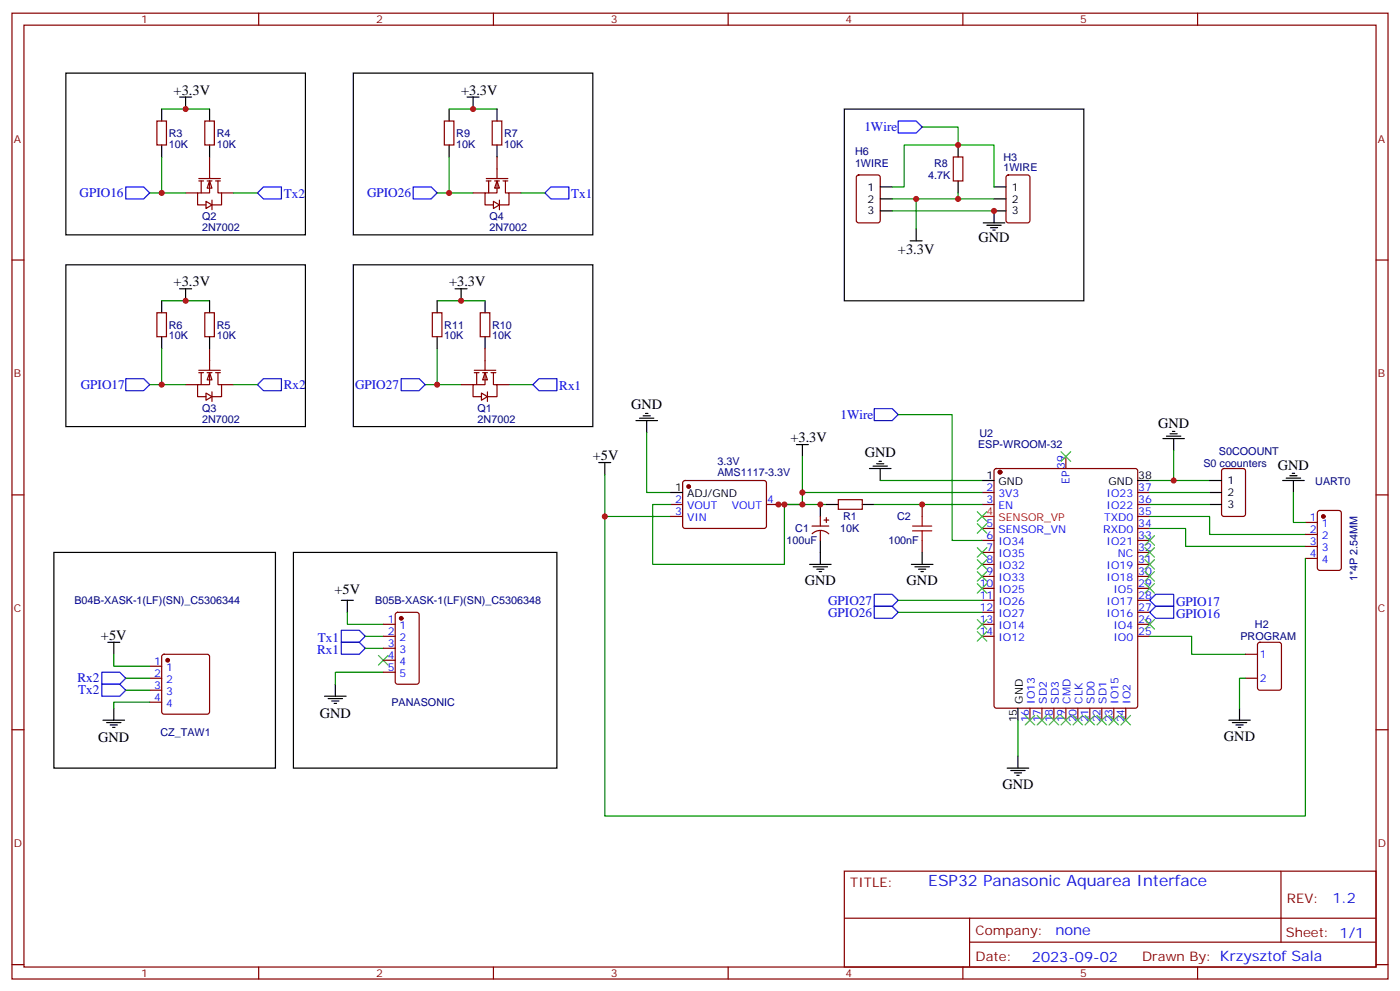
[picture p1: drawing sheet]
<svg xmlns="http://www.w3.org/2000/svg" width="412mm" height="292mm" viewBox="0 0 412 292" stroke-linecap="round" stroke-linejoin="round" font-family="sans-serif">
<g fill="none" stroke="#870000" stroke-width=".35">
<path d="M3.5 3.9h405.4v284.3h-405.4zM7.1 7.4h398.2v277.3h-398.2zM76.2 3.9v3.5M145.3 3.9v3.5M214.5 3.9v3.5M283.6 3.9v3.5M352.8 3.9v3.5M252.5 51.7l.4-.2h5.7l.6 .4 .1 13-.5 .7h-5.9l-.6-.4-.1-13zM280.8 46.2h2.8v7.1h-2.8zM296.6 51.7l.4-.2h5.7l.6 .4 .1 13-.5 .7h-5.9l-.6-.4-.1-13zM3.5 76.6h3.6M405.3 76.6h3.6"/>
<path d="M141.5 92.1h2.8v7h-2.8zM293 138.1l.5-.2h40.9l.7 .5v69.4l-.4 .6-41.2 .1-.6-.5-.1-69.4zM314 134.4v3.5M3.5 145.7h3.6M289.3 145h3.5M289.3 148.5h3.5M289.3 155.6h3.5M289.3 159.1h3.5M335.1 145h3.6M335.1 148.5h3.6M335.1 155.6h3.6M335.1 159.1h3.6"/>
<path d="M335.1 152h3.6M405.3 145.7h3.6M289.3 162.6h3.5M289.3 166.2h3.5M289.3 169.7h3.5M289.3 173.2h3.5M289.3 176.7h3.5M335.1 162.6h3.6M335.1 166.2h3.6M335.1 169.7h3.6M335.1 173.2h3.6M335.1 176.7h3.6"/>
<path d="M289.3 180.3h3.5M289.3 183.8h3.5M289.3 187.3h3.5M335.1 180.3h3.6M335.1 183.8h3.6M335.1 187.3h3.6M3.5 214.8h3.6M303.4 208.5v3.5M306.9 208.5v3.5M310.4 208.5v3.5M314 208.5v3.5M317.5 208.5v3.5"/>
<path d="M321 208.5v3.5M324.6 208.5v3.5M328.1 208.5v3.5M331.6 208.5v3.5M405.3 214.8h3.6M248.7 256.5h156.6v28.2h-156.6zM377.3 256.5v20.9M248.7 270.3h156.5M285.6 277.4h119.6M285.6 270.3v14.1M3.5 284h3.6M76.2 284.7v3.5"/>
<path d="M145.3 284.7v3.5M214.5 284.7v3.5M283.6 284.7v3.5M352.8 284.7v3.5M405.3 284h3.6"/>
</g>
<g fill="none" stroke="#000" stroke-width=".35">
<path d="M248.7 32.1h70.6v56.4h-70.6zM259.3 55h3.5M259.3 58.6h3.5M282.2 42.7v3.5M282.2 53.3v3.5M292.8 55h3.5M292.8 58.6h3.5M259.3 62.1h3.5M289.6 65.6h6.4M290.7 66.3h4.2M291.7 67h2.2M292.5 67.7h.7"/>
<path d="M296.3 62.1h-3.5v3.5M134.1 85h3.5M135.8 85v3.5M142.9 88.5v3.6M142.9 99.1v3.6M289.3 141.5h3.5M335.1 141.5h3.6M299.9 208.5v3.5"/>
</g>
<path d="M264.6 35.6h5.3l1.7 1.8-1.7 1.8h-5.3zM257.5 120.3h5.3l1.8 1.8-1.8 1.7h-5.3zM257.5 178.5h5.3l1.8 1.8-1.8 1.7h-5.3zM257.5 175h5.3l1.8 1.7-1.8 1.8h-5.3zM338.7 176.7l1.7-1.7h5.3v3.5h-5.3zM338.7 180.3l1.7-1.8h5.3v3.5h-5.3z" fill="none" stroke="#00f" stroke-width=".35"/>
<path d="M262.8 58.6h30M282.2 56.8v1.8M128.8 88.5h14.1M125.2 113.2h10.6M128.8 102.7v10.5M149.9 113.2h7.1" fill="none" stroke="#008700" stroke-width=".35"/>
<circle cx="294.6" cy="139" r=".53" fill="#870000" stroke="#870000" stroke-width=".35"/>
<path d="M289.3 152h3.5" fill="none" stroke="#f00" stroke-width=".35"/>
<g fill="#fff" stroke="#870000" stroke-width=".35">
<path d="M142.9 109.7l.7 2.1h-1.4z"/>
<path d="M141.8 115.7l1.8 1.1-1.8 1z"/>
</g>
<g fill="none" stroke="#870000" stroke-width=".35">
<path d="M130.9 35.6h2.8v7.1h-2.8zM127.4 92.1h2.8v7h-2.8zM135.8 113.2h3.5M139.7 109h6.3M139.7 109.7h1.4M140.4 109.7v3.5M142.2 109.7h1.4M142.9 109.7v3.5h-3.6v3.6h2.5M142.9 102.7v6.3M143.6 115.4v2.8M144.6 109.7h1.4M145.3 109.7v3.5h1.1v3.6h-2.8"/>
<path d="M146.4 113.2h3.5M360.1 138.1l.4-.2h5.7l.6 .5 .1 12.9-.5 .7h-5.9l-.6-.4-.1-13zM197.6 148.5h3.5M197.6 152h3.5M201.3 141.7l.5-.2h23.5l.5 .7-.1 12.9-.6 .5-23.6-.1-.4-.6v-12.7zM225.8 148.5h3.5M239.2 154.9h4.9M239.2 157.1a3.5 3.5 0 0 1 4.9 .1M241.7 152v2.9M241.7 156.3v2.8M242.7 153.1h1.4M243.4 152.4v1.4"/>
<path d="M246.9 147.1h7.1v2.8h-7.1zM271.6 148.5v3.5M271.6 159.1v3.5M384.5 153.8h3.6M384.5 157.3h3.6M388.3 150.5l.5-.2h5.6l.7 .4v16.5l-.5 .7h-5.8l-.7-.4v-16.5zM384.5 160.9h3.6M384.5 164.4h3.6M44.1 199.7h3.5M44.1 196.1h3.5M47.9 192.8l.4-.2h12.7l.5 .2 .2 .5v16.3l-.2 .4-.5 .3h-12.7l-.5-.3-.2-.4v-16.3zM112.9 197.9h3.5"/>
<path d="M112.9 194.4h3.5M112.9 190.9h3.5M112.9 187.3h3.5M112.9 183.8h3.5M116.7 180.5l.4-.2h5.7l.6 .4 .1 20-.5 .7h-5.9l-.6-.4-.1-20zM366.9 192.6h3.5M366.9 199.7h3.5M370.7 189.3l.4-.2h5.7l.6 .4 .1 13-.5 .6-5.9 .1-.6-.5-.1-12.9zM44.1 206.7h3.5M44.1 203.2h3.5"/>
</g>
<g fill="none" stroke="#000" stroke-width=".35">
<path d="M104.1 21.5h70.5v47.6h-70.5zM132.3 32.1v3.5M132.3 42.7v3.5M104.1 78h70.5v47.6h-70.5zM268.1 70.9h3.5M269.9 67.4v3.5M128.8 88.5v3.6M128.8 99.1v3.6M176.4 136.2h3.5M178.2 136.2v3.5M187.3 123.8h6.4M188.4 123.1h4.2"/>
<path d="M189.4 122.4h2.2M190.1 121.7h.8M190.5 123.8v3.6M234.6 130.9h3.5M236.4 130.9v3.5M256.1 137.9h6.4M257.2 137.2h4.2M258.2 136.5h2.1M258.9 135.8h.7M259.3 137.9v3.6M342.5 129.1h6.4M343.6 128.4h4.2"/>
<path d="M344.7 127.7h2.1M345.4 127h.7M345.7 129.1v3.5M380.6 139.3h.8M197.6 145h3.5M241.7 148.5v3.5M241.7 159.1v7.1M243.4 148.5h3.5M254 148.5h3.5M356.3 148.5h3.5M356.3 141.5h3.5M356.3 145h3.5"/>
<path d="M377.8 141.5h6.4M378.9 140.8h4.2M379.9 140.1h2.2M381 141.5v3.5M15.9 162.6h65.2v63.5h-65.2zM86.4 162.6h77.6v63.5h-77.6zM100.5 176.7h3.6M102.3 176.7v3.6M238.5 166.2h6.3M239.5 166.9h4.3M240.6 167.6h2.1M241.3 168.3h.7"/>
<path d="M268.5 166.2h6.3M269.5 166.9h4.3M270.6 167.6h2.1M271.3 168.3h.7M271.6 162.6v3.6M31.7 189.1h3.6M33.5 189.1v3.5M30.3 212h6.4M31.4 212.7h4.2M32.5 213.4h2.1M33.2 214.1h.7M33.5 208.5v3.5"/>
<path d="M95.6 205h6.4M96.7 205.7h4.2M97.7 206.4h2.1M98.4 207.1h.7M98.8 201.4v3.6M361.9 212h6.4M363 212.7h4.2M364.1 213.4h2.1M364.8 214.1h.7M365.1 208.5v3.5M296.7 226.1h6.3M297.7 226.8h4.3"/>
<path d="M298.8 227.5h2.1M299.5 228.2h.7M299.9 222.6v3.5"/>
</g>
<path d="M121.7 55h5.3l1.8 1.8-1.8 1.8h-5.3zM160.5 56.8l1.8-1.8h5.3v3.6h-5.3zM118.2 111.5h5.3l1.7 1.7-1.7 1.8h-5.3zM157 113.2l1.7-1.7h5.3v3.5h-5.3zM30 197.9h5.3l1.7 1.8-1.7 1.7h-5.3zM100.5 185.6h5.3l1.8 1.7-1.8 1.8h-5.3zM100.5 189.1h5.3l1.8 1.8-1.8 1.7h-5.3zM30 201.4h5.3l1.7 1.8-1.7 1.8h-5.3z" fill="none" stroke="#00f" stroke-width=".35"/>
<g fill="none" stroke="#008700" stroke-width=".35">
<path d="M271.6 37.4h10.6v5.3M262.8 55h3.5v-12.3h26.5v12.3M269.9 58.6v8.8M262.8 62.1h30M178.2 139.7v100.5h206.3v-75.8M190.5 127.4v17.6h7.1M236.4 134.4v14.1h7M264.6 122.1h15.9v37h8.8M345.7 132.6v8.9M178.2 152h19.4M197.6 148.5h-5.3v17.7h38.8v-17.7M229.3 148.5h7.1"/>
<path d="M236.4 145h52.9M257.5 148.5h31.8M259.3 141.5h30M338.7 152h17.6v5.3h28.2M338.7 155.6h10.5v5.3h35.3M338.7 141.5h17.6M338.7 148.5h17.6M338.7 145h17.6M381 145v8.8h3.5M264.6 176.7h24.7M33.5 192.6v3.5h10.6M37 199.7h7.1"/>
<path d="M102.3 180.3v3.5h10.6M107.6 190.9h5.3M107.6 187.3h5.3M112.9 197.9h-14.1v3.5M264.6 180.3h24.7M338.7 187.3h12.3v5.3h15.9M366.9 199.7h-1.8v8.8M37 203.2h7.1M44.1 206.7h-10.6v1.8M299.9 212v10.6"/>
</g>
<path d="M268.8 156.3h5.7M268.8 154.9h5.7M271.6 152v2.9M271.6 156.3v2.8" fill="none" stroke="#a10000" stroke-width=".35"/>
<g fill="#870000" stroke="#870000" stroke-width=".35">
<circle cx="389.8" cy="152" r=".53"/>
<circle cx="202.8" cy="143.2" r=".53"/>
<circle cx="118.2" cy="182" r=".53"/>
<circle cx="49.4" cy="194.4" r=".53"/>
</g>
<g fill="none" stroke="#3c3" stroke-width=".35">
<path d="M312.6 133l2.8 2.8M315.4 133l-2.8 2.8M287.9 150.6l2.8 2.9M287.9 154.2l2.8 2.8M290.7 150.6l-2.8 2.9M290.7 154.2l-2.8 2.8M337.3 157.7l2.8 2.8M340.1 157.7l-2.8 2.8M287.9 161.2l2.8 2.8M287.9 164.7l2.8 2.9M287.9 168.3l2.8 2.8M287.9 171.8l2.8 2.8"/>
<path d="M290.7 161.2l-2.8 2.8M290.7 164.7l-2.8 2.9M290.7 168.3l-2.8 2.8M290.7 171.8l-2.8 2.8M337.3 161.2l2.8 2.8M337.3 164.7l2.8 2.9M337.3 168.3l2.8 2.8M337.3 171.8l2.8 2.8M340.1 161.2l-2.8 2.8M340.1 164.7l-2.8 2.9M340.1 168.3l-2.8 2.8M340.1 171.8l-2.8 2.8"/>
<path d="M111.5 193l2.8 2.8M114.3 193l-2.8 2.8M287.9 182.4l2.8 2.8M287.9 185.9l2.8 2.8M290.7 182.4l-2.8 2.8M290.7 185.9l-2.8 2.8M337.3 182.4l2.8 2.8M340.1 182.4l-2.8 2.8M302 210.6l2.8 2.8M304.8 210.6l-2.8 2.8M305.5 210.6l2.8 2.8M308.3 210.6l-2.8 2.8"/>
<path d="M309 210.6l2.9 2.8M311.9 210.6l-2.9 2.8M312.6 210.6l2.8 2.8M315.4 210.6l-2.8 2.8M316.1 210.6l2.8 2.8M318.9 210.6l-2.8 2.8M319.6 210.6l2.8 2.8M322.4 210.6l-2.8 2.8M323.1 210.6l2.9 2.8M326 210.6l-2.9 2.8M326.7 210.6l2.8 2.8M329.5 210.6l-2.8 2.8"/>
<path d="M330.2 210.6l2.8 2.8M333 210.6l-2.8 2.8"/>
</g>
<g fill="#fff" stroke="#870000" stroke-width=".35">
<path d="M146.4 53.3l.7 2.1h-1.4z"/>
<path d="M145.3 59.3l1.8 1-1.8 1.1z"/>
</g>
<g fill="none" stroke="#870000" stroke-width=".35">
<path d="M145 35.6h2.8v7.1h-2.8zM139.3 56.8h3.6M143.2 52.6h6.4M143.2 53.3h1.4M143.9 53.3v3.5M145.7 53.3h1.4M146.4 53.3v3.5h-3.5v3.5h2.4M146.4 46.2v6.4M147.1 58.9v2.8M148.2 53.3h1.4M148.9 53.3v3.5h1v3.5h-2.8M149.9 56.8h3.6"/>
<path d="M46.2 92.1h2.8v7h-2.8z"/>
</g>
<path d="M137.6 28.6h3.5M139.3 28.6v3.5M146.4 32.1v3.5M146.4 42.7v3.5M19.4 78h70.6v47.6h-70.6zM47.6 88.5v3.6M47.6 99.1v3.6" fill="none" stroke="#000" stroke-width=".35"/>
<path d="M132.3 32.1h14.1M128.8 56.8h10.5M132.3 46.2v10.6M153.5 56.8h7" fill="none" stroke="#008700" stroke-width=".35"/>
<path d="M37 111.5h5.3l1.8 1.7-1.8 1.8h-5.3zM75.8 113.2l1.8-1.7h5.3v3.5h-5.3z" fill="none" stroke="#00f" stroke-width=".35"/>
<g fill="#fff" stroke="#870000" stroke-width=".35">
<path d="M61.7 109.7l.7 2.1h-1.4z"/>
<path d="M60.7 115.7l1.7 1.1-1.7 1z"/>
</g>
<g fill="none" stroke="#870000" stroke-width=".35">
<path d="M46.2 35.6h2.8v7.1h-2.8zM60.3 92.1h2.8v7h-2.8zM54.7 113.2h3.5M58.6 109h6.3M58.6 109.7h1.4M59.3 109.7v3.5M61 109.7h1.4M61.7 109.7v3.5h-3.5v3.6h2.5M61.7 102.7v6.3M62.4 115.4v2.8M63.5 109.7h1.4M64.2 109.7v3.5h1.1v3.6h-2.9"/>
<path d="M65.3 113.2h3.5"/>
</g>
<path d="M19.4 21.5h70.6v47.6h-70.6zM47.6 32.1v3.5M47.6 42.7v3.5M52.9 85h3.5M54.7 85v3.5M61.7 88.5v3.6M61.7 99.1v3.6" fill="none" stroke="#000" stroke-width=".35"/>
<path d="M47.6 88.5h14.1M44.1 113.2h10.6M47.6 102.7v10.5M68.8 113.2h7" fill="none" stroke="#008700" stroke-width=".35"/>
<path d="M37 55h5.3l1.8 1.8-1.8 1.8h-5.3zM75.8 56.8l1.8-1.8h5.3v3.6h-5.3z" fill="none" stroke="#00f" stroke-width=".35"/>
<g fill="#fff" stroke="#870000" stroke-width=".35">
<path d="M61.7 53.3l.7 2.1h-1.4z"/>
<path d="M60.7 59.3l1.7 1-1.7 1.1z"/>
</g>
<path d="M60.3 35.6h2.8v7.1h-2.8zM54.7 56.8h3.5M58.6 52.6h6.3M58.6 53.3h1.4M59.3 53.3v3.5M61 53.3h1.4M61.7 53.3v3.5h-3.5v3.5h2.5M61.7 46.2v6.4M62.4 58.9v2.8M63.5 53.3h1.4M64.2 53.3v3.5h1.1v3.5h-2.9M65.3 56.8h3.5" fill="none" stroke="#870000" stroke-width=".35"/>
<path d="M52.9 28.6h3.5M54.7 28.6v3.5M61.7 32.1v3.5M61.7 42.7v3.5" fill="none" stroke="#000" stroke-width=".35"/>
<path d="M47.6 32.1h14.1M44.1 56.8h10.6M47.6 46.2v10.6M68.8 56.8h7" fill="none" stroke="#008700" stroke-width=".35"/>
<g fill="#c00">
<circle cx="135.8" cy="88.5" r=".88"/>
<circle cx="128.8" cy="113.2" r=".88"/>
<circle cx="282.2" cy="42.7" r=".88"/>
<circle cx="292.8" cy="62.1" r=".88"/>
<circle cx="236.4" cy="148.5" r=".88"/>
<circle cx="236.4" cy="145" r=".88"/>
<circle cx="271.6" cy="148.5" r=".88"/>
<circle cx="241.7" cy="148.5" r=".88"/>
<circle cx="282.2" cy="58.6" r=".88"/>
<circle cx="269.9" cy="58.6" r=".88"/>
<circle cx="231.1" cy="148.5" r=".88"/>
<circle cx="229.3" cy="148.5" r=".88"/>
<circle cx="178.2" cy="152" r=".88"/>
<circle cx="345.7" cy="141.5" r=".88"/>
<circle cx="132.3" cy="56.8" r=".88"/>
<circle cx="139.3" cy="32.1" r=".88"/>
<circle cx="47.6" cy="113.2" r=".88"/>
<circle cx="54.7" cy="88.5" r=".88"/>
<circle cx="47.6" cy="56.8" r=".88"/>
<circle cx="54.7" cy="32.1" r=".88"/>
</g>
<text font-size="4.6" fill="#00f" x="273.4" y="260.7">ESP32 Panasonic Aquarea Interface</text>
<g font-size="4.2">
<text x="51.2" y="27.9">+3.3V</text>
<text x="135.8" y="27.9">+3.3V</text>
<text x="288.2" y="71.3">GND</text>
<text x="264.5" y="74.9">+3.3V</text>
<text x="51.2" y="84.3">+3.3V</text>
<text x="132.3" y="84.3">+3.3V</text>
<text x="185.9" y="120.5">GND</text>
<text x="341.1" y="125.9">GND</text>
<text x="232.8" y="130.2">+3.3V</text>
<text x="174.6" y="135.5">+5V</text>
<text x="254.7" y="134.6">GND</text>
<text x="376.4" y="138.3">GND</text>
<text x="237.1" y="172.2">GND</text>
<text x="267.1" y="172.2">GND</text>
<text x="98.5" y="175">+5V</text>
<text x="29.7" y="188.4">+5V</text>
<text x="94.2" y="211.3">GND</text>
<text x="28.9" y="218.4">GND</text>
<text x="360.5" y="218.1">GND</text>
<text x="295.3" y="232.2">GND</text>
</g>
<g font-size="4.2" fill="#00f">
<text x="392.5" y="265.7">1.2</text>
<text x="310.9" y="275.3">none</text>
<text x="304" y="283.1">2023-09-02</text>
</g>
<g font-size="3.9" fill="#00f">
<text x="254.6" y="38.7">1Wire</text>
<text x="23.5" y="58.1">GPIO16</text>
<text x="83.6" y="58.2">Tx2</text>
<text x="108.1" y="58">GPIO26</text>
<text x="168.3" y="58.3">Tx1</text>
<text x="23.8" y="114.5">GPIO17</text>
<text x="83.6" y="114.6">Rx2</text>
<text x="104.6" y="114.4">GPIO27</text>
<text x="164.7" y="114.8">Rx1</text>
<text x="247.6" y="123.3">1Wire</text>
<text x="243.9" y="178">GPIO27</text>
<text x="346.4" y="178.3">GPIO17</text>
<text x="243.9" y="181.5">GPIO26</text>
<text x="346.4" y="181.8">GPIO16</text>
<text x="93.6" y="188.9">Tx1</text>
<text x="93.4" y="192.5">Rx1</text>
<text x="22.8" y="200.9">Rx2</text>
<text x="23" y="204.4">Tx2</text>
</g>
<g font-size="3.9" fill="#800">
<text x="250.5" y="261.1">TITLE:</text>
<text x="379.1" y="265.7">REV:</text>
<text x="287.4" y="275.3">Company:</text>
<text x="378.7" y="275.9">Sheet: 1/1</text>
<text x="287.4" y="282.9">Date:</text>
<text x="336.4" y="283">Drawn By: Krzysztof Sala</text>
</g>
<g font-size="3.2" fill="#800">
<text x="41.6" y="6.9">1</text>
<text x="110.8" y="6.9">2</text>
<text x="179.9" y="6.9">3</text>
<text x="249.1" y="6.9">4</text>
<text x="318.2" y="6.9">5</text>
<text x="4.1" y="42">A</text>
<text x="405.9" y="42">A</text>
<text x="4.1" y="111.1">B</text>
<text x="405.9" y="111.1">B</text>
<text x="4.1" y="180.3">C</text>
<text x="405.9" y="180.3">C</text>
<text x="4.1" y="249.4">D</text>
<text x="405.9" y="249.4">D</text>
<text x="41.6" y="287.7">1</text>
<text x="110.8" y="287.7">2</text>
<text x="179.9" y="287.7">3</text>
<text x="249.1" y="287.7">4</text>
<text x="318.2" y="287.7">5</text>
</g>
<g font-size="3.2" fill="#000080">
<text x="49.7" y="40.4">R3</text>
<text x="63.9" y="40.4">R4</text>
<text x="134.4" y="40.4">R9</text>
<text x="148.5" y="40.4">R7</text>
<text x="49.7" y="43.4">10K</text>
<text x="63.9" y="43.4">10K</text>
<text x="134.4" y="43.4">10K</text>
<text x="148.5" y="43.4">10K</text>
<text x="251.9" y="45.6">H6</text>
<text x="295.6" y="47.4">H3</text>
<text x="251.9" y="49.1">1WIRE</text>
<text x="273.4" y="52.7">4.7K</text>
<text x="275.2" y="49.2">R8</text>
<text x="295.6" y="50.4">1WIRE</text>
<text x="59.5" y="64.8">Q2</text>
<text x="144.2" y="64.8">Q4</text>
<text x="59.5" y="68">2N7002</text>
<text x="144.2" y="68">2N7002</text>
<text x="49.7" y="99.9">10K</text>
<text x="49.7" y="96.8">R6</text>
<text x="63.9" y="99.9">10K</text>
<text x="63.9" y="96.8">R5</text>
<text x="130.9" y="99.9">10K</text>
<text x="130.9" y="96.8">R11</text>
<text x="145" y="99.9">10K</text>
<text x="145" y="96.8">R10</text>
<text x="59.5" y="124.4">2N7002</text>
<text x="59.5" y="121.2">Q3</text>
<text x="140.7" y="124.4">2N7002</text>
<text x="140.7" y="121.2">Q1</text>
<text x="288.1" y="131.9">ESP-WROOM-32</text>
<text x="288.5" y="128.6">U2</text>
<text x="211.3" y="137">3.3V</text>
<text x="354.5" y="137.4">S0 coounters</text>
<text x="359.1" y="133.8">S0COOUNT</text>
<text x="211.3" y="140.2">AMS1117-3.3V</text>
<text x="387.4" y="142.7">UART0</text>
<text x="248.3" y="153.2">R1</text>
<text x="264.2" y="153.2">C2</text>
<text x="231.7" y="160.2">100uF</text>
<text x="234.3" y="156.7">C1</text>
<text x="247.4" y="156.7">10K</text>
<text x="261.7" y="160.2">100nF</text>
<text x="399.9" y="171.1" transform="rotate(-90 399.9 171.1)">1*4P 2.54MM</text>
<text x="21.9" y="177.8">B04B-XASK-1(LF)(SN)_C5306344</text>
<text x="110.5" y="177.8">B05B-XASK-1(LF)(SN)_C5306348</text>
<text x="369.7" y="185">H2</text>
<text x="365.4" y="188.5">PROGRAM</text>
<text x="115.3" y="207.8">PANASONIC</text>
<text x="47.3" y="216.6">CZ_TAW1</text>
</g>
<g font-size="3.2">
<text x="255.5" y="56.1">1</text>
<text x="255.5" y="59.6">2</text>
<text x="298.1" y="56.1">1</text>
<text x="298.1" y="59.6">2</text>
<text x="255.5" y="63.1">3</text>
<text x="298.1" y="63.1">3</text>
<text x="290.6" y="141.1">1</text>
<text x="294.1" y="142.9">GND</text>
<text x="326.6" y="142.9">GND</text>
<text x="335.3" y="141.1">38</text>
<text x="361.6" y="142.5">1</text>
<text x="198.9" y="144.6">1</text>
<text x="202.4" y="146.4">ADJ/GND</text>
<text x="361.6" y="149.6">3</text>
<text x="361.6" y="146">2</text>
<text x="301.3" y="207.2" transform="rotate(-90 301.3 207.2)">GND</text>
<text x="299.5" y="212.7" transform="rotate(-90 299.5 212.7)">15</text>
</g>
<g font-size="3.2" fill="#00f">
<text x="313.6" y="137.9" transform="rotate(-90 313.6 137.9)">39</text>
<text x="315" y="142.6" transform="rotate(-90 315 142.6)">EP</text>
<text x="198.9" y="148.2">2</text>
<text x="202.4" y="149.9">VOUT</text>
<text x="215.5" y="149.9">VOUT</text>
<text x="226" y="148.2">4</text>
<text x="290.6" y="144.6">2</text>
<text x="290.6" y="148.2">3</text>
<text x="294.1" y="146.4">3V3</text>
<text x="294.1" y="149.9">EN</text>
<text x="326" y="149.9">IO22</text>
<text x="326" y="146.4">IO23</text>
<text x="335.3" y="148.2">36</text>
<text x="335.3" y="144.6">37</text>
<text x="198.9" y="151.7">3</text>
<text x="202.4" y="153.5">VIN</text>
<text x="290.6" y="155.2">5</text>
<text x="325.2" y="153.5">TXD0</text>
<text x="335.3" y="155.2">34</text>
<text x="335.3" y="151.7">35</text>
<text x="385.9" y="153.5">1</text>
<text x="389.4" y="155.2">1</text>
<text x="290.6" y="158.8">6</text>
<text x="294.1" y="157">SENSOR_VN</text>
<text x="294.1" y="160.5">IO34</text>
<text x="325" y="157">RXD0</text>
<text x="326" y="160.5">IO21</text>
<text x="335.3" y="158.8">33</text>
<text x="385.9" y="157">2</text>
<text x="385.9" y="160.5">3</text>
<text x="389.4" y="158.8">2</text>
<text x="290.6" y="162.3">7</text>
<text x="290.6" y="165.8">8</text>
<text x="294.1" y="164">IO35</text>
<text x="294.1" y="167.6">IO32</text>
<text x="326" y="167.6">IO19</text>
<text x="329.2" y="164">NC</text>
<text x="335.3" y="165.8">31</text>
<text x="335.3" y="162.3">32</text>
<text x="385.9" y="164">4</text>
<text x="389.4" y="162.3">3</text>
<text x="389.4" y="165.8">4</text>
<text x="288.6" y="172.9">10</text>
<text x="290.6" y="169.3">9</text>
<text x="294.1" y="171.1">IO33</text>
<text x="326" y="171.1">IO18</text>
<text x="335.3" y="172.9">29</text>
<text x="335.3" y="169.3">30</text>
<text x="288.6" y="176.4">11</text>
<text x="288.6" y="179.9">12</text>
<text x="294.1" y="174.6">IO25</text>
<text x="294.1" y="178.2">IO26</text>
<text x="326" y="178.2">IO17</text>
<text x="328" y="174.6">IO5</text>
<text x="335.3" y="179.9">27</text>
<text x="335.3" y="176.4">28</text>
<text x="114.2" y="183.4">1</text>
<text x="117.7" y="185.2">1</text>
<text x="288.6" y="183.4">13</text>
<text x="294.1" y="181.7">IO27</text>
<text x="294.1" y="185.2">IO14</text>
<text x="326" y="181.7">IO16</text>
<text x="328" y="185.2">IO4</text>
<text x="335.3" y="183.4">26</text>
<text x="114.2" y="190.5">3</text>
<text x="114.2" y="187">2</text>
<text x="117.7" y="188.7">2</text>
<text x="288.6" y="187">14</text>
<text x="294.1" y="188.7">IO12</text>
<text x="328" y="188.7">IO0</text>
<text x="335.3" y="187">25</text>
<text x="45.4" y="195.8">1</text>
<text x="48.9" y="197.6">1</text>
<text x="114.2" y="197.6">5</text>
<text x="114.2" y="194">4</text>
<text x="117.7" y="195.8">4</text>
<text x="117.7" y="192.3">3</text>
<text x="371.1" y="193.7">1</text>
<text x="45.4" y="202.8">3</text>
<text x="45.4" y="199.3">2</text>
<text x="48.9" y="201.1">2</text>
<text x="117.7" y="199.3">5</text>
<text x="371.1" y="200.7">2</text>
<text x="45.4" y="206.4">4</text>
<text x="48.9" y="208.1">4</text>
<text x="48.9" y="204.6">3</text>
<text x="304.8" y="207.2" transform="rotate(-90 304.8 207.2)">IO13</text>
<text x="308.3" y="207.2" transform="rotate(-90 308.3 207.2)">SD2</text>
<text x="311.9" y="207.2" transform="rotate(-90 311.9 207.2)">SD3</text>
<text x="315.4" y="207.2" transform="rotate(-90 315.4 207.2)">CMD</text>
<text x="318.9" y="207.2" transform="rotate(-90 318.9 207.2)">CLK</text>
<text x="322.4" y="207.2" transform="rotate(-90 322.4 207.2)">SD0</text>
<text x="326" y="207.2" transform="rotate(-90 326 207.2)">SD1</text>
<text x="329.5" y="207.2" transform="rotate(-90 329.5 207.2)">IO15</text>
<text x="333" y="207.2" transform="rotate(-90 333 207.2)">IO2</text>
<text x="303" y="212.7" transform="rotate(-90 303 212.7)">16</text>
<text x="306.6" y="212.7" transform="rotate(-90 306.6 212.7)">17</text>
<text x="310.1" y="212.7" transform="rotate(-90 310.1 212.7)">18</text>
<text x="313.6" y="212.7" transform="rotate(-90 313.6 212.7)">19</text>
<text x="317.1" y="212.7" transform="rotate(-90 317.1 212.7)">20</text>
<text x="320.7" y="212.7" transform="rotate(-90 320.7 212.7)">21</text>
<text x="324.2" y="212.7" transform="rotate(-90 324.2 212.7)">22</text>
<text x="327.7" y="212.7" transform="rotate(-90 327.7 212.7)">23</text>
<text x="331.3" y="212.7" transform="rotate(-90 331.3 212.7)">24</text>
</g>
<g font-size="3.2" fill="#f00">
<text x="290.6" y="151.7">4</text>
<text x="294.1" y="153.5">SENSOR_VP</text>
</g>
</svg>
